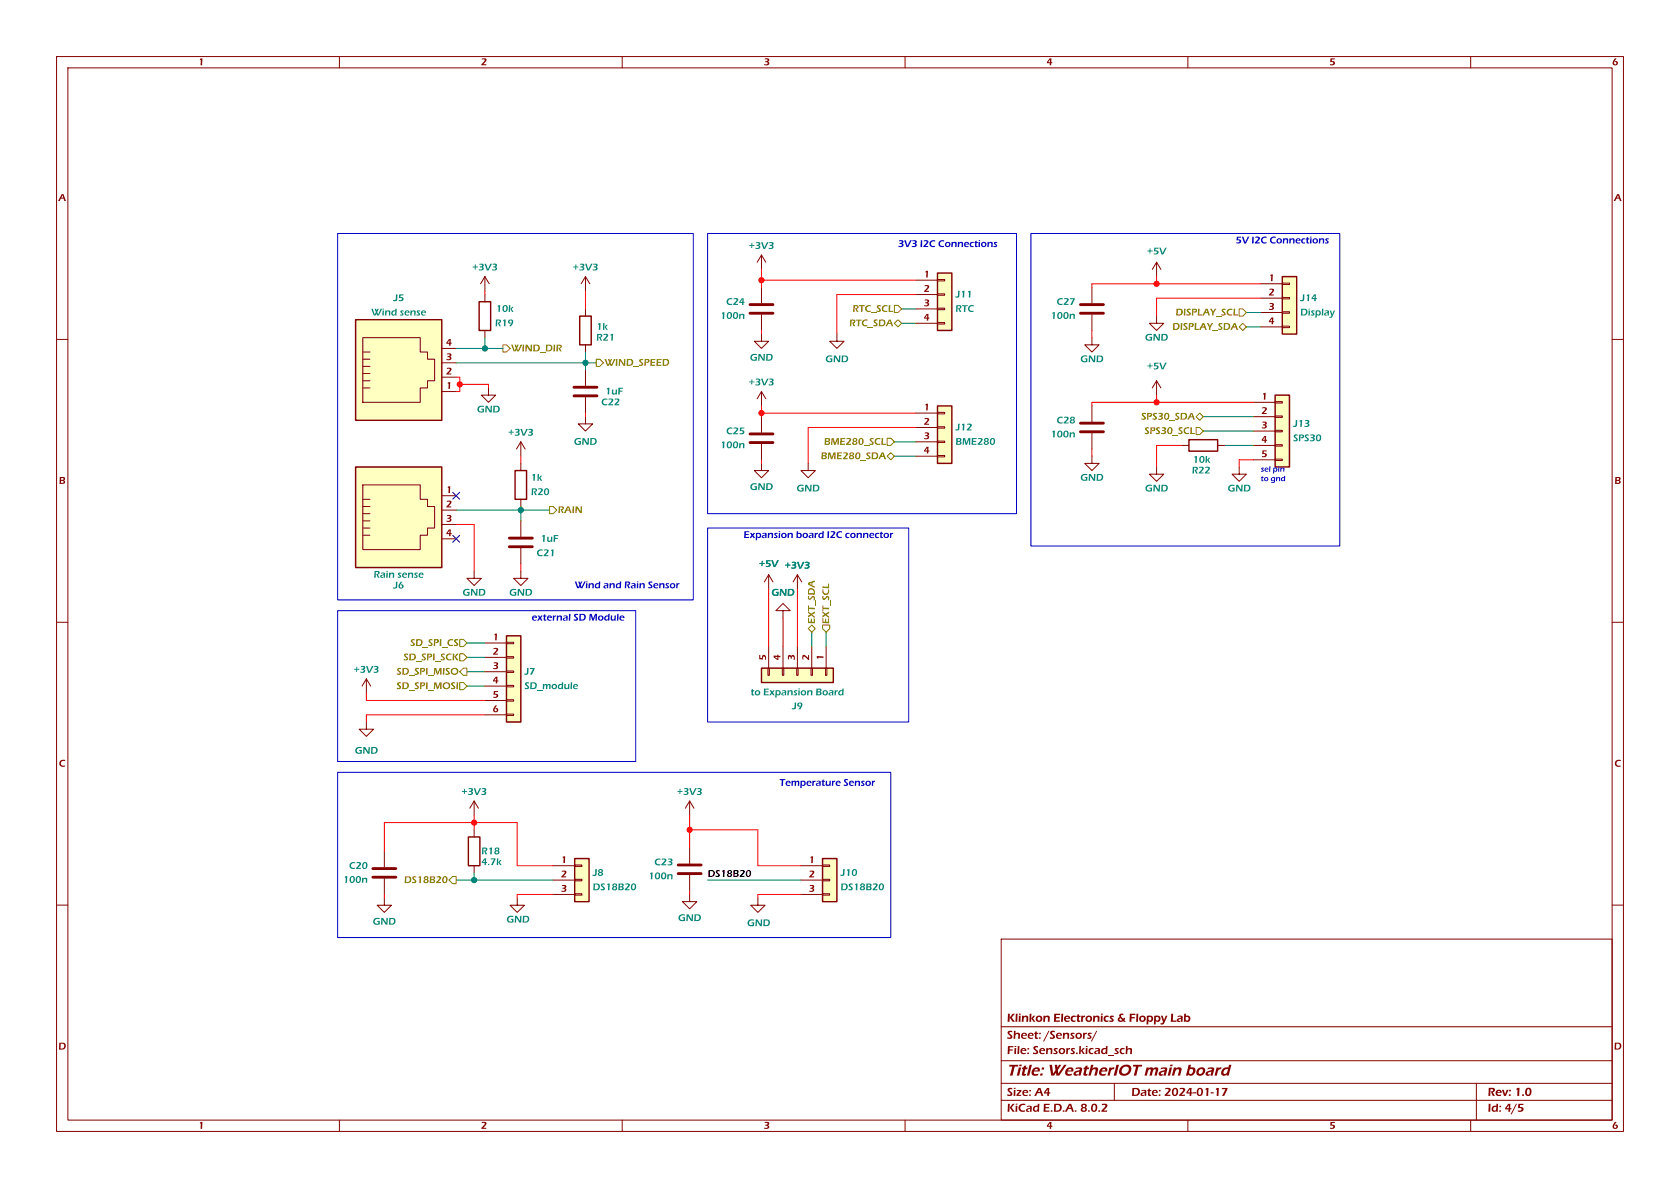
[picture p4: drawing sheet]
<svg xmlns="http://www.w3.org/2000/svg" width="297mm" height="210mm" viewBox="0 0 297 210" stroke-linecap="round" stroke-linejoin="round" font-family="sans-serif">
<g fill="none" stroke="#840000" stroke-width=".18">
<path d="M10 10h277v190h-277zM12 12h273v186h-273zM60 10v2M110 10v2M160 10v2M210 10v2M260 10v2M10 60h2M85.7 48.9v2.5M85.7 52.1v1.2M85.7 58.4v1.3M85.7 48.9l-.7 1.3"/>
<path d="M85.7 48.9l.8 1.3M134.6 59.1v1.2h-1.3l1.3 1.3 1.3-1.3h-1.3M134.6 50.8v2.8M134.6 55.6v2.8M193 59.7v1.3h1.3l-1.3 1.2-1.2-1.2h1.2M193 50.8v2.8M193 55.6v2.8M204.5 55.9v1.3h1.2l-1.2 1.2-1.3-1.2h1.3M204.5 46.4l-.8 1.2M204.5 46.4v2.5M204.5 46.4l.7 1.2M285 60h2"/>
<path d="M86.4 68.6v1.3h1.2l-1.2 1.2-1.3-1.2h1.3M134.6 69.2v2.6M134.6 73.7v2.8M134.6 78.5v2.8M134.6 69.2l-.7 1.3M134.6 69.2l.8 1.3M134.6 81.9v1.3h-1.3l1.3 1.3 1.3-1.3h-1.3M142.9 81.9v1.3h1.2l-1.2 1.3-1.3-1.3h1.3M10 110h2M285 110h2M10 160h2M67.9 150.5v2.8"/>
<path d="M67.9 155.3v2.8M285 160h2M177 166h108v32h-108zM60 198v2M110 198v2M160 198v2M177 194.5h108M177 191.5h108M177 187.5h108M177 181.5h108M197 191.5v3M210 198v2"/>
<path d="M260 198v2M261 191.5v6.5"/>
</g>
<path d="M84.7 53.3h2v5.1h-2z" fill="none" stroke="#840000" stroke-width=".25"/>
<path d="M132.6 55.4h4.1M132.6 53.8h4.1M191 55.4h4.1M191 53.8h4.1M132.6 78.2h4.1M132.6 76.7h4.1M65.9 155.1h4.1M65.9 153.5h4.1" fill="none" stroke="#840000" stroke-width=".51"/>
<path d="M165.7 71.8h2.6v10.1h-2.6z" fill="#ffffc2"/>
<g fill="none" stroke="#840000" stroke-width=".18">
<path d="M134.6 45.1l-.7 1.3M134.6 45.1v2.5M134.6 45.1l.8 1.3M148 59.1v1.2h1.2l-1.2 1.3-1.3-1.3h1.3M161.9 73h3.8M161.9 75.6h3.8M161.9 78.1h3.8M165.7 78h1.3v.2h-1.3zM165.7 75.4h1.3v.3h-1.3zM165.7 72.9h1.3v.3h-1.3zM161.9 80.6h3.8M165.7 80.5h1.3v.3h-1.3z"/>
<path d="M134 158.8v1.2h1.3l-1.3 1.3-1.3-1.3h1.3"/>
</g>
<path d="M165.7 71.8h2.6v10.1h-2.6z" fill="none" stroke="#840000" stroke-width=".25"/>
<path d="M165.7 48.3h2.6v10.1h-2.6z" fill="#ffffc2"/>
<path d="M161.9 49.5h3.8M161.9 52.1h3.8M161.9 54.6h3.8M161.9 57.2h3.8M165.7 57h1.3v.3h-1.3zM165.7 54.5h1.3v.2h-1.3zM165.7 51.9h1.3v.3h-1.3zM165.7 49.4h1.3v.3h-1.3zM121.9 158.1v1.3h-1.3l1.3 1.3 1.3-1.3h-1.3" fill="none" stroke="#840000" stroke-width=".18"/>
<path d="M165.7 48.3h2.6v10.1h-2.6z" fill="none" stroke="#840000" stroke-width=".25"/>
<path d="M226.7 48.9h2.5v10.2h-2.5z" fill="#ffffc2"/>
<path d="M222.9 50.2h3.8M222.9 52.7h3.8M222.9 55.2h3.8M222.9 57.8h3.8M226.7 57.7h1.3v.2h-1.3zM226.7 55.1h1.3v.3h-1.3zM226.7 52.6h1.3v.2h-1.3zM226.7 50h1.3v.3h-1.3z" fill="none" stroke="#840000" stroke-width=".18"/>
<path d="M226.7 48.9h2.5v10.2h-2.5z" fill="none" stroke="#840000" stroke-width=".25"/>
<path d="M225.4 69.9h2.6v12.7h-2.6z" fill="#ffffc2"/>
<g fill="none" stroke="#840000" stroke-width=".18">
<path d="M193 71.8v2.7M193 76.6v2.8M221.6 71.1h3.8M221.6 73.7h3.8M221.6 76.2h3.8M221.6 78.7h3.8M225.4 78.6h1.3v.3h-1.3zM225.4 76.1h1.3v.2h-1.3zM225.4 73.5h1.3v.3h-1.3zM225.4 71h1.3v.2h-1.3zM193 80.6v1.3h1.3l-1.3 1.3-1.2-1.3h1.2M221.6 81.3h3.8"/>
<path d="M225.4 81.2h1.3v.2h-1.3zM135.9 101.6l-.8 1.3M135.9 101.6v2.5M135.9 101.6l.8 1.3M138.4 108h1.3l-1.3-1.3-1.2 1.3h1.2v1.2M141 101.6l-.8 1.3M141 101.6v2.5M141 101.6l.7 1.3"/>
</g>
<path d="M225.4 69.9h2.6v12.7h-2.6z" fill="none" stroke="#840000" stroke-width=".25"/>
<path d="M191 76.3h4.1M191 74.8h4.1" fill="none" stroke="#840000" stroke-width=".51"/>
<path d="M134.6 118.1h12.7v2.6h-12.7z" fill="#ffffc2"/>
<g fill="none" stroke="#840000" stroke-width=".18">
<path d="M204.5 67.3l-.8 1.3M204.5 67.3v2.6M204.5 67.3l.7 1.3M208.9 78.7h1.3M215.3 78.7h1.2M204.5 82.6v1.2h1.2l-1.2 1.3-1.3-1.3h1.3M219.1 82.6v1.2h1.2l-1.2 1.3-1.3-1.3h1.3M135.8 118.1h.2v1.3h-.2zM135.9 114.3v3.8M138.3 118.1h.3v1.3h-.3zM138.4 114.3v3.8M140.8 118.1h.3v1.3h-.3z"/>
<path d="M141 114.3v3.8M143.4 118.1h.2v1.3h-.2zM143.5 114.3v3.8M145.9 118.1h.3v1.3h-.3zM146 114.3v3.8"/>
</g>
<path d="M210.2 77.7h5.1v2.1h-5.1zM134.6 118.1h12.7v2.6h-12.7z" fill="none" stroke="#840000" stroke-width=".25"/>
<path d="M101.6 151.8h2.5v7.6h-2.5z" fill="#ffffc2"/>
<path d="M91.4 158.8v1.2h1.3l-1.3 1.3-1.2-1.3h1.2M97.8 153h3.8M97.8 155.6h3.8M97.8 158.1h3.8M101.6 158h1.3v.2h-1.3zM101.6 155.4h1.3v.3h-1.3zM101.6 152.9h1.3v.3h-1.3zM121.9 149.9v2.8M121.9 154.7v2.8" fill="none" stroke="#840000" stroke-width=".18"/>
<path d="M101.6 151.8h2.5v7.6h-2.5z" fill="none" stroke="#840000" stroke-width=".25"/>
<path d="M119.9 154.4h4.1M119.9 152.9h4.1" fill="none" stroke="#840000" stroke-width=".51"/>
<path d="M145.4 151.8h2.6v7.6h-2.6z" fill="#ffffc2"/>
<g fill="none" stroke="#840000" stroke-width=".18">
<path d="M64.8 127.6v1.3h1.2l-1.2 1.3-1.3-1.3h1.3M64.8 120l-.8 1.3M64.8 120v2.6M64.8 120l.7 1.3M67.9 158.8v1.2h-1.2l1.2 1.3 1.3-1.3h-1.3M83.8 141.6v2.5M83.8 146.7v1.3M83.8 153v1.3M83.8 141.6l-.7 1.3M83.8 141.6l.8 1.3M121.9 141.6l-.7 1.3M121.9 141.6v2.5"/>
<path d="M121.9 141.6l.8 1.3M141.6 153h3.8M141.6 155.6h3.8M141.6 158.1h3.8M145.4 158h1.3v.2h-1.3zM145.4 155.4h1.3v.3h-1.3zM145.4 152.9h1.3v.3h-1.3z"/>
</g>
<path d="M82.8 148h2v5h-2zM145.4 151.8h2.6v7.6h-2.6z" fill="none" stroke="#840000" stroke-width=".25"/>
<path d="M89.5 112.4h2.6v15.2h-2.6z" fill="#ffffc2"/>
<g fill="none" stroke="#840000" stroke-width=".18">
<path d="M92.1 78.1l-.8 1.3M92.1 78.1v2.5M92.1 78.1l.7 1.3M85.7 113.7h3.8M85.7 116.2h3.8M85.7 118.7h3.8M89.5 118.6h1.3v.3h-1.3zM89.5 116.1h1.3v.2h-1.3zM89.5 113.5h1.3v.3h-1.3zM85.7 121.3h3.8M85.7 123.8h3.8M85.7 126.4h3.8"/>
<path d="M89.5 126.2h1.3v.3h-1.3zM89.5 123.7h1.3v.3h-1.3zM89.5 121.2h1.3v.2h-1.3z"/>
</g>
<path d="M89.5 112.4h2.6v15.2h-2.6z" fill="none" stroke="#840000" stroke-width=".25"/>
<path d="M62.9 56.5h15.2v17.8h-15.2z" fill="#ffffc2"/>
<g fill="none" stroke="#840000" stroke-width=".18">
<path d="M64.1 59.7h10.2v2.5h1.3v1.3h1.2v3.8h-1.2v1.3h-1.3v2.5h-10.2zM64.1 68.6h1.3M64.1 67.3h1.3M64.1 66h1.3M64.1 64.8h1.3M64.1 63.5h1.3M64.1 62.2h1.3M78.1 69.2h2.5M78.1 66.7h2.5M78.1 64.1h2.5M78.1 61.6h2.5M103.5 73.7v1.2h1.3l-1.3 1.3-1.3-1.3h1.3"/>
<path d="M103.5 65.4v2.8M103.5 70.2v2.8M92.1 92.1v2.8M92.1 96.9v2.8"/>
</g>
<path d="M62.9 56.5h15.2v17.8h-15.2z" fill="none" stroke="#840000" stroke-width=".25"/>
<path d="M101.5 68.5h4M101.5 70h4M90 95.1h4.1M90 96.6h4.1" fill="none" stroke="#840000" stroke-width=".51"/>
<path d="M62.9 82.6h15.2v17.7h-15.2z" fill="#ffffc2"/>
<g fill="none" stroke="#840000" stroke-width=".18">
<path d="M103.5 48.9l-.8 1.3M103.5 48.9v2.5M103.5 54.6v1.3M103.5 48.9l.8 1.3M103.5 61v1.2M64.1 88.3h1.3M64.1 89.5h1.3M64.1 90.8h1.3M64.1 92.1h1.3M64.1 93.3h1.3M64.1 94.6h1.3M64.1 85.7h10.2v2.6h1.3v1.2h1.2v3.8h-1.2v1.3h-1.3v2.6h-10.2z"/>
<path d="M78.1 87.6h2.5M78.1 90.2h2.5M78.1 92.7h2.5M78.1 95.3h2.5M92.1 81.9v1.3M92.1 88.3v1.2M83.8 101v1.2h1.3l-1.3 1.3-1.3-1.3h1.3M92.1 101v1.2h-1.3l1.3 1.3 1.2-1.3h-1.2"/>
</g>
<path d="M102.5 55.9h2v5.1h-2zM62.9 82.6h15.2v17.7h-15.2zM91.1 83.2h2v5.1h-2z" fill="none" stroke="#840000" stroke-width=".25"/>
<g fill="none" stroke="#848400" stroke-width=".18">
<path d="M158.1 57.2l.6-.7 .7 .7-.7 .6zM158.1 54h.6l.7 .6-.7 .6h-.6zM219.1 54.6h.6l.6 .6-.6 .7h-.6zM219.7 57.2l.6 .6-.6 .6-.6-.6zM88.9 61h.6l.7 .6-.7 .6h-.6zM105.4 63.5h.6l.7 .6-.7 .7h-.6zM156.8 77.5h.7l.6 .6-.6 .6h-.7zM211.5 73.7l.6-.7 .6 .7-.6 .6zM97.2 89.5h.6l.6 .7-.6 .6h-.6zM157.5 80l.6 .6-.6 .7-.7-.7zM81.3 118.7l.6-.6h.6v1.3h-.6zM142.9 111.1l.6-.6 .6 .6-.6 .7z"/>
<path d="M145.4 110.5h1.3v.6l-.7 .7-.6-.7zM81.3 120.7h.6l.6 .6-.6 .6h-.6zM80 154.9h.6v1.3h-.6l-.6-.6z"/>
</g>
<g fill="#0000c2">
<path d="M234.4 42.2h.5v.1l-.3 .1a.36 .36 0 0 1 .2 .3 .36 .36 0 0 1-.1 .3h-.4v-.2a.19 .19 0 0 0 .3 0 .19 .19 0 0 0-.2-.2l-.1-.2z"/>
<path d="M157.3 94.2h.3v.1l.3-.1v.1a.55 .55 0 0 0-.3 .8h-.3z"/>
<path d="M175.8 42.8h.5v.2h-.4a.36 .36 0 0 1 .3 .3 .36 .36 0 0 1-.1 .4l-.4-.1v-.1a.19 .19 0 0 0 .3-.1 .19 .19 0 0 0-.2-.2l-.1-.2z"/>
</g>
<path d="M59.7 41.3h62.9v64.7h-62.9zM125.1 41.3h54.6v49.5h-54.6zM182.2 41.3h54.7v55.2h-54.7zM125.1 93.3h35.6v34.3h-35.6zM59.7 108h52.7v26.6h-52.7zM59.7 136.5h97.8v29.2h-97.8z" fill="none" stroke="#0000c2" stroke-width=".18"/>
<g fill="none" stroke="#f00" stroke-width=".18">
<path d="M85.7 51.4v.7M103.5 51.4v3.2M134.6 47.6v3.2M134.6 58.4v.7M134.6 49.5h27.3M161.9 52.1h-13.9v7M193 58.4v1.3M204.5 48.9v1.3M222.9 50.2h-29.9v.6M222.9 52.7h-18.4v3.2M80.6 66.7h.7v2.5h-.7M81.3 67.9h5.1v.7"/>
<path d="M103.5 73v.7M134.6 71.8v1.9M134.6 73h27.3M161.9 75.6h-19v6.3M193 79.4v1.2M204.5 69.9v1.2M208.9 78.7h-4.4v3.9M221.6 71.1h-28.6v.7M80.6 92.7h3.2v8.3M92.1 80.6v1.3M92.1 99.7v1.3M134.6 81.3v.6"/>
<path d="M221.6 81.3h-2.5v1.3M135.9 104.1v10.2M138.4 109.2v5.1M141 104.1v10.2M64.8 122.6v1.2h20.9M85.7 126.4h-20.9v1.2M67.9 150.5v-5.1h23.5v7.6h6.4M67.9 158.1v.7M83.8 144.1v2.6M97.8 158.1h-6.4v.7M121.9 146.7h12.1v6.3h7.6M121.9 144.1v5.8"/>
<path d="M121.9 157.5v.6M141.6 158.1h-7.6v.7"/>
</g>
<g fill="none" stroke="#008400" stroke-width=".18">
<path d="M85.7 59.7v1.9M159.4 57.2h2.5M159.4 54.6h2.5M220.3 57.8h2.6M220.3 55.2h2.6M80.6 61.6h8.3M80.6 64.1h24.8M103.5 62.2v3.2M158.1 78.1h3.8M212.7 73.7h8.9M212.7 76.2h8.9M216.5 78.7h5.1"/>
<path d="M80.6 90.2h16.6M92.1 89.5v2.6M158.1 80.6h3.8M82.5 118.7h3.2M82.5 116.2h3.2M82.5 113.7h3.2M143.5 111.8v2.5M146 111.8v2.5M82.5 121.3h3.2M80.6 155.6h17.2M83.8 154.3v1.3M125.1 155.6h16.5"/>
</g>
<path d="M80 87l1.3 1.2M80 94.6l1.3 1.3M81.3 87l-1.3 1.2M81.3 94.6l-1.3 1.3" fill="none" stroke="#000084" stroke-width=".18"/>
<g fill="#f00" stroke="#f00" stroke-width=".18">
<circle cx="121.9" cy="146.7" r=".46"/>
<circle cx="134.6" cy="73" r=".46"/>
<circle cx="81.3" cy="67.9" r=".46"/>
<circle cx="204.5" cy="71.1" r=".46"/>
<circle cx="204.5" cy="50.2" r=".46"/>
<circle cx="134.6" cy="49.5" r=".46"/>
<circle cx="83.8" cy="145.4" r=".46"/>
</g>
<g fill="#008400" stroke="#008400" stroke-width=".18">
<circle cx="85.7" cy="61.6" r=".46"/>
<circle cx="92.1" cy="90.2" r=".46"/>
<circle cx="83.8" cy="155.6" r=".46"/>
<circle cx="103.5" cy="64.1" r=".46"/>
</g>
<text font-size="2.8" fill="#840000" x="178" y="190.9">Title:WeatherIOT main board</text>
<g font-size="2.1" fill="#840000">
<text x="178" y="184.2">Sheet: /Sensors/</text>
<text x="178" y="181.2">Klinkon Electronics&amp; Floppy Lab</text>
<text x="178" y="186.9">File: Sensors.kicad_sch</text>
<text x="178" y="197.1">KiCad E.D.A. 8.0.2</text>
<text x="178" y="194.3">Size:A4</text>
<text x="200" y="194.3">Date: 2024-01-17</text>
<text x="263" y="194.3">Rev:1.0</text>
<text x="263" y="197.1">Id: 4/5</text>
</g>
<g font-size="1.8" fill="#840000">
<text x="35" y="12.1">1</text>
<text x="85" y="12.1">2</text>
<text x="135" y="12.1">3</text>
<text x="185" y="12.1">4</text>
<text x="235" y="12.1">5</text>
<text x="285" y="12.1">6</text>
<text x="10.3" y="36.1">A</text>
<text x="285.3" y="36.1">A</text>
<text x="163.3" y="49.3">1</text>
<text x="163.3" y="51.8">2</text>
<text x="224.2" y="49.9">1</text>
<text x="224.2" y="52.5">2</text>
<text x="163.3" y="54.4">3</text>
<text x="163.3" y="56.9">4</text>
<text x="224.2" y="55">3</text>
<text x="224.2" y="57.5">4</text>
<text x="78.8" y="63.9">3</text>
<text x="78.8" y="61.3">4</text>
<text x="78.8" y="69">1</text>
<text x="78.8" y="66.4">2</text>
<text x="223" y="70.9">1</text>
<text x="163.3" y="72.8">1</text>
<text x="163.3" y="75.3">2</text>
<text x="163.3" y="77.9">3</text>
<text x="223" y="73.4">2</text>
<text x="223" y="75.9">3</text>
<text x="163.3" y="80.4">4</text>
<text x="223" y="78.5">4</text>
<text x="223" y="81">5</text>
<text x="10.4" y="86.1">B</text>
<text x="78.8" y="87.4">1</text>
<text x="78.8" y="89.9">2</text>
<text x="285.4" y="86.1">B</text>
<text x="78.8" y="92.5">3</text>
<text x="78.8" y="95">4</text>
<text x="87.1" y="113.4">1</text>
<text x="87.1" y="116">2</text>
<text x="87.1" y="118.5">3</text>
<text x="135.6" y="116.7" transform="rotate(-90 135.6 116.7)">5</text>
<text x="138.2" y="116.7" transform="rotate(-90 138.2 116.7)">4</text>
<text x="140.7" y="116.7" transform="rotate(-90 140.7 116.7)">3</text>
<text x="143.3" y="116.7" transform="rotate(-90 143.3 116.7)">2</text>
<text x="145.8" y="116.7" transform="rotate(-90 145.8 116.7)">1</text>
<text x="87.1" y="121">4</text>
<text x="87.1" y="123.6">5</text>
<text x="87.1" y="126.1">6</text>
<text x="10.4" y="136.1">C</text>
<text x="285.4" y="136.1">C</text>
<text x="99.2" y="152.8">1</text>
<text x="99.2" y="155.3">2</text>
<text x="143" y="152.8">1</text>
<text x="143" y="155.3">2</text>
<text x="99.2" y="157.9">3</text>
<text x="143" y="157.9">3</text>
<text x="10.3" y="186.1">D</text>
<text x="285.3" y="186.1">D</text>
<text x="35" y="200.1">1</text>
<text x="85" y="200.1">2</text>
<text x="135" y="200.1">3</text>
<text x="185" y="200.1">4</text>
<text x="235" y="200.1">5</text>
<text x="285" y="200.1">6</text>
</g>
<g font-size="1.8" fill="#008484">
<text x="132.4" y="44.5">+3V3</text>
<text x="202.8" y="45.5">+5V</text>
<text x="69.5" y="53.7">J5</text>
<text x="83.5" y="48.3">+3V3</text>
<text x="101.2" y="48.3">+3V3</text>
<text x="168.9" y="53.1">J11</text>
<text x="229.9" y="53.7">J14</text>
<text x="65.6" y="56.3">Wind sense</text>
<text x="87.5" y="58.2">R19</text>
<text x="87.7" y="55.6">10k</text>
<text x="105.4" y="58.8">1k</text>
<text x="127.3" y="56.9">100n</text>
<text x="128.4" y="54.4">C24</text>
<text x="168.9" y="55.6">RTC</text>
<text x="185.7" y="56.9">100n</text>
<text x="186.8" y="54.4">C27</text>
<text x="229.9" y="56.3">Display</text>
<text x="105.4" y="60.7">R21</text>
<text x="132.6" y="64.3">GND</text>
<text x="145.9" y="64.5">GND</text>
<text x="191" y="64.5">GND</text>
<text x="202.4" y="60.7">GND</text>
<text x="202.8" y="65.8">+5V</text>
<text x="107" y="70.2">1uF</text>
<text x="132.4" y="68.6">+3V3</text>
<text x="84.3" y="73.4">GND</text>
<text x="89.8" y="77.5">+3V3</text>
<text x="106.3" y="72.2">C22</text>
<text x="128.4" y="77.3">C25</text>
<text x="168.9" y="76.6">J12</text>
<text x="185.7" y="77.8">100n</text>
<text x="186.8" y="75.4">C28</text>
<text x="228.6" y="76">J13</text>
<text x="101.5" y="79.1">GND</text>
<text x="127.3" y="79.7">100n</text>
<text x="168.9" y="79.1">BME280</text>
<text x="210.9" y="82.3">10k</text>
<text x="228.6" y="78.5">SPS30</text>
<text x="93.8" y="85.5">1k</text>
<text x="93.9" y="88">R20</text>
<text x="132.6" y="87.1">GND</text>
<text x="140.8" y="87.4">GND</text>
<text x="191" y="85.5">GND</text>
<text x="202.4" y="87.4">GND</text>
<text x="210.7" y="84.2">R22</text>
<text x="217" y="87.4">GND</text>
<text x="94.9" y="98.8">C21</text>
<text x="95.5" y="96.3">1uF</text>
<text x="134.2" y="100.7">+5V</text>
<text x="138.7" y="101">+3V3</text>
<text x="66" y="102.6">Rain sense</text>
<text x="69.5" y="104.5">J6</text>
<text x="81.8" y="105.8">GND</text>
<text x="90" y="105.8">GND</text>
<text x="136.4" y="105.8">GND</text>
<text x="62.5" y="119.4">+3V3</text>
<text x="92.7" y="119.8">J7</text>
<text x="92.7" y="122.3">SD_module</text>
<text x="132.7" y="123.4">to Expansion Board</text>
<text x="140" y="125.9">J9</text>
<text x="62.7" y="133.7">GND</text>
<text x="81.6" y="141">+3V3</text>
<text x="119.7" y="141">+3V3</text>
<text x="61.7" y="154.1">C20</text>
<text x="85.1" y="151.5">R18</text>
<text x="85.1" y="153.4">4.7k</text>
<text x="104.8" y="155.3">J8</text>
<text x="114.6" y="155.9">100n</text>
<text x="115.7" y="153.5">C23</text>
<text x="148.6" y="155.3">J10</text>
<text x="60.6" y="156.6">100n</text>
<text x="104.8" y="157.9">DS18B20</text>
<text x="148.6" y="157.9">DS18B20</text>
<text x="65.9" y="164">GND</text>
<text x="89.5" y="163.6">GND</text>
<text x="119.9" y="163.3">GND</text>
<text x="132.1" y="164.2">GND</text>
</g>
<g font-size="1.8" fill="#0000c2">
<text x="158.7" y="43.9">3V3 I2C Connections</text>
<text x="218.4" y="43.2">5V I2C Connections</text>
<text x="131.4" y="95.3">Expansion board I2C connector</text>
<text x="101.6" y="104.2">Wind and Rain Sensor</text>
<text x="94" y="109.9">external SDModule</text>
<text x="137.8" y="139.1">Temperature Sensor</text>
</g>
<g font-size="1.8" fill="#848400">
<text x="150.1" y="58.2">RTC_SDA</text>
<text x="150.7" y="55.6">RTC_SCL</text>
<text x="207.3" y="58.8">DISPLAY_SDA</text>
<text x="207.8" y="56.3">DISPLAY_SCL</text>
<text x="90.4" y="62.6">WIND_DIR</text>
<text x="106.9" y="65.2">WIND_SPEED</text>
<text x="201.7" y="74.7">SPS30_SDA</text>
<text x="202.3" y="77.2">SPS30_SCL</text>
<text x="145.1" y="81.7">BME280_SDA</text>
<text x="145.7" y="79.1">BME280_SCL</text>
<text x="98.6" y="91.2">RAIN</text>
<text x="144.5" y="110.3" transform="rotate(-90 144.5 110.3)">EXT_SDA</text>
<text x="147.1" y="110.3" transform="rotate(-90 147.1 110.3)">EXT_SCL</text>
<text x="70.1" y="119.8">SD_SPI_MISO</text>
<text x="71.3" y="117.2">SD_SPI_SCK</text>
<text x="72.5" y="114.7">SD_SPI_CS</text>
<text x="70.1" y="122.3">SD_SPI_MOSI</text>
<text x="71.4" y="156.6">DS18B20</text>
</g>
<text font-size="1.8" x="125.1" y="155.2">DS18B20</text>
<g font-size="1.4" fill="#0000c2">
<text x="222.9" y="83.5">sel pin</text>
<text x="222.9" y="85.2">to gnd</text>
</g>
</svg>
